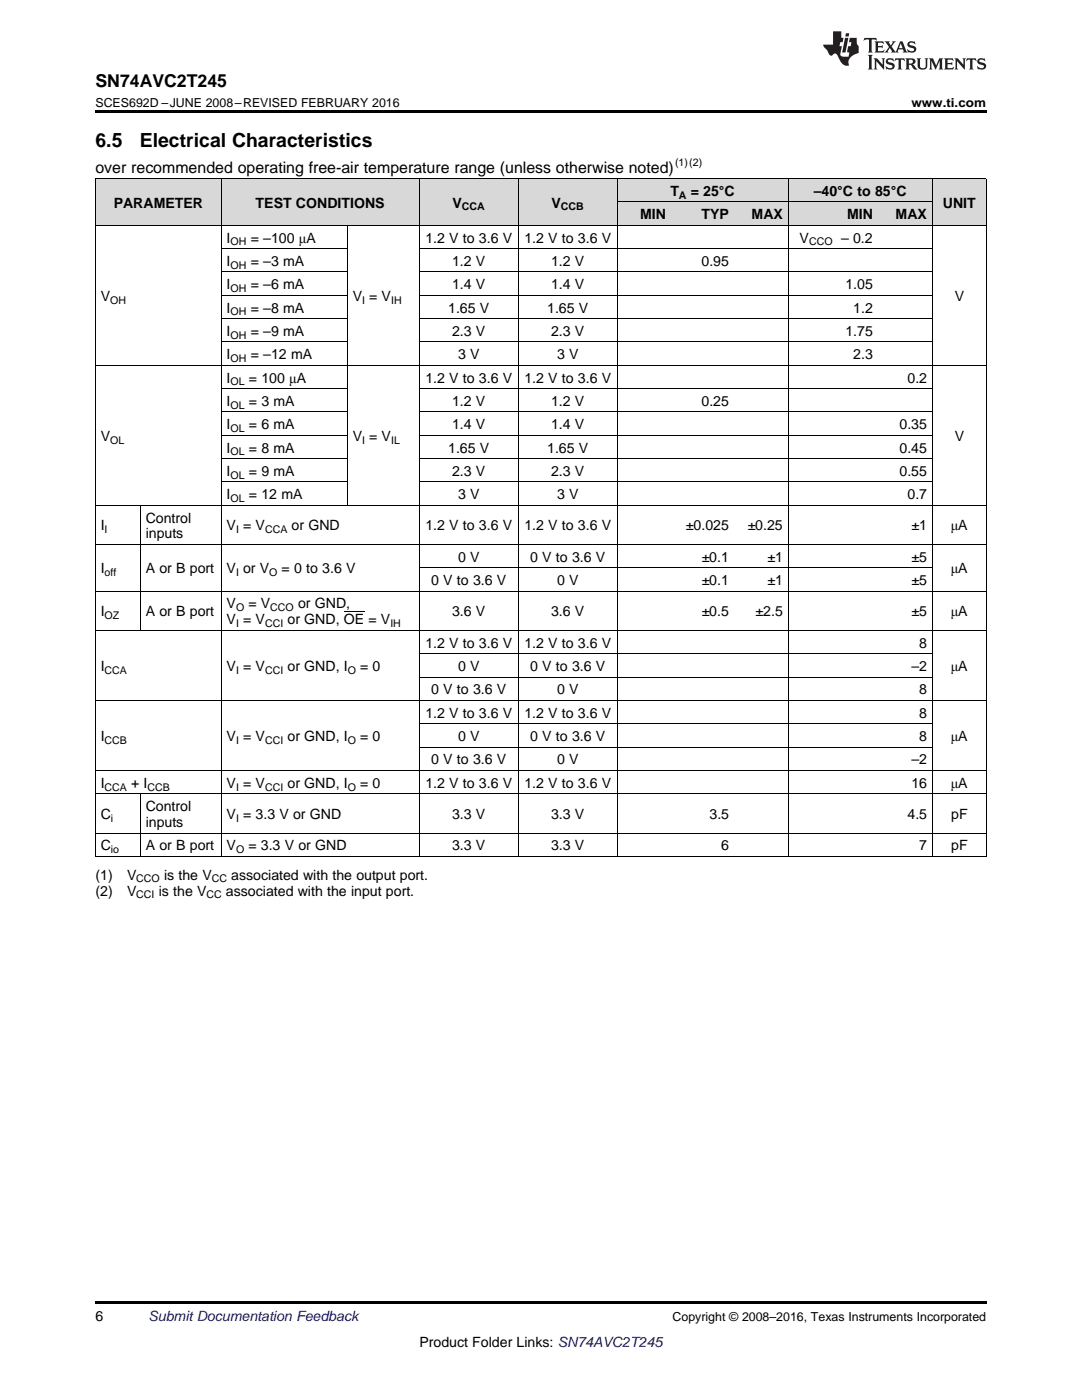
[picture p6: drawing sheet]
<svg xmlns="http://www.w3.org/2000/svg" width="216mm" height="279mm" viewBox="0 0 216 279" stroke-linecap="round" stroke-linejoin="round" font-family="sans-serif">
<g fill="#d8d8d8">
<path d="M19 35.7h9v9.3h-9z"/>
<path d="M28 35.7h16.2v9.3h-16.2z"/>
<path d="M44.2 35.7h25.1v9.3h-25.1z"/>
<path d="M69.3 35.7h14.4v9.3h-14.4z"/>
<path d="M83.7 35.7h19.7v9.3h-19.7z"/>
<path d="M103.4 35.7h19.8v9.3h-19.8z"/>
<path d="M186.1 35.7h10.7v9.3h-10.7z"/>
<path d="M123.2 40.4h10.8v4.6h-10.8z"/>
<path d="M134 40.4h12.5v4.6h-12.5z"/>
<path d="M146.5 40.4h10.8v4.6h-10.8z"/>
<path d="M157.3 40.4h18v4.6h-18z"/>
<path d="M175.3 40.4h10.8v4.6h-10.8z"/>
<path d="M123.2 35.7h10.8v4.7h-10.8z"/>
<path d="M134 35.7h12.5v4.7h-12.5z"/>
<path d="M146.5 35.7h10.8v4.7h-10.8z"/>
<path d="M157.3 35.7h18v4.7h-18z"/>
<path d="M175.3 35.7h10.8v4.7h-10.8z"/>
</g>
<g fill="#000">
<path d="M19 22h177.8v.5h-177.8zM19 170.9l.2 .1zM44.1 170.9l.1 .1zM69.2 170.9l.1 .1zM83.6 170.9l.1 .1zM103.3 170.9l.1 .1zM123.1 170.9l.1 .1zM133.9 170.9l.1 .1zM146.4 170.9l.1 .1zM157.2 170.9l.1 .1zM175.2 170.9l.1 .1zM185.9 170.9l.2 .1z"/>
<path d="M196.7 170.9l.1 .1zM19 259.7h177.8v.5h-177.8z"/>
</g>
<g fill="none" stroke="#000" stroke-width=".2">
<path d="M19 35.6h177.8M19.1 35.7v135.3M44.1 35.7v135.3M83.6 35.7v135.3M103.4 35.7v135.3M123.1 35.7v135.3M157.3 35.7v135.3M186 35.7v135.3M196.8 35.7v135.3M19 45h177.8M44.2 58.9h25.1M44.2 54.3h25.1"/>
<path d="M44.2 49.6h25.1M69.3 45v55.9M83.7 58.9h102.4M83.7 54.3h102.4M83.7 49.6h102.4M123.2 40.3h62.8M19 72.9h177.8M44.2 77.6h25.1M44.2 68.2h25.1M44.2 63.6h25.1M83.7 77.6h102.4M83.7 68.2h102.4"/>
<path d="M83.7 63.6h102.4M44.2 96.2h25.1M44.2 91.5h25.1M44.2 86.9h25.1M44.2 82.2h25.1M83.7 96.2h102.4M83.7 91.5h102.4M83.7 86.9h102.4M83.7 82.2h102.4M19 118h177.8M19 108.7h177.8M19 100.8h177.8"/>
<path d="M28 100.9v25M83.7 113.3h102.4M19 139.8h177.8M19 125.8h177.8M83.7 135.1h102.4M83.7 130.5h102.4M19 158.4h177.8M19 153.8h177.8M28 158.4v12.6M83.7 149.1h102.4M83.7 144.4h102.4M19 170.9h177.8"/>
<path d="M19 166.2h177.8"/>
</g>
<g fill="#231f20">
<path d="M172.5 7.6l-.1 .5 .4-.2h.6v.1v2.1l-.2 .4h.9l-.2-.4v-2.1l.1-.1h.5l.5 .2-.2-.5zM174.5 8.3l.2 .3v1.5l-.2 .4h1.8l.2-.6a1.04 1.04 0 0 1-1.3 .2v-.7h.6l.3 .2v-.6l-.3 .2h-.6v-.6l.8-.1 .4 .3-.2-.5zM176.5 8.3l.9 1.1-.9 1.1h.8l-.2-.2 .4-.7 .5 .7-.2 .2h1.5l-.2-.2 .2-.4h.9l.1 .4-.2 .2h1l-.3-.3-.7-1.9h-.5l-.9 2-.8-1 .9-1h-.8l.1 .3-.4 .5-.3-.6 .1-.2zM179.7 8.6l.4 1h-.7zM181.3 8.4a.63 .63 0 0 0-.2 .7 .63 .63 0 0 0 .6 .4l.6 .2 .1 .2a.75 .75 0 0 1-.7 .4 .75 .75 0 0 1-.6-.5l.1 .7 .1-.1a1.11 1.11 0 0 0 1.5-.6 1.13 1.13 0 0 0-1.2-.8l-.1-.4a1.04 1.04 0 0 1 1.2 .2l-.2-.5-.2 .1-.4-.2zM173.2 10.9l.2 .4v2.2l-.2 .4h1l-.3-.4v-2.2l.3-.4zM174.3 11.6l.3 .4v1.5l-.3 .4h.8l-.2-.4v-1.3l1.5 1.7v-1.9l.2-.4h-.7l.2 .4v.9l-1.1-1.3zM177 11.8a.62 .62 0 0 0-.2 .7 .62 .62 0 0 0 .6 .4l.6 .1 .1 .3a.76 .76 0 0 1-.7 .3 .76 .76 0 0 1-.7-.4l.2 .7 .1-.1a1.11 1.11 0 0 0 1.5-.6 1.13 1.13 0 0 0-1.2-.8l-.1-.4a1.04 1.04 0 0 1 1.2 .2l-.2-.6-.2 .1-.5-.1zM178.7 11.6l-.2 .6a.61 .61 0 0 1 .8-.3v1.6l-.2 .4h.9l-.2-.4v-1.6a.63 .63 0 0 1 .7 .3l-.1-.6zM180.6 11.6l.3 .4v1.5l-.3 .4h1l-.2-.2-.1-.8 .6 .2a.76 .76 0 0 0 1.2 .7l-1-1a.58 .58 0 0 0 .6-.5 .58 .58 0 0 0-.5-.6zM181.4 11.9h.1a.45 .45 0 0 1 .5 .1 .45 .45 0 0 1 .1 .5l-.8 .2zM182.9 11.6l.2 .2a2.17 2.17 0 0 0 .3 1.9 .99 .99 0 0 0 1.6-.6v-1.1l.2-.4h-.7l.2 .2a1.92 1.92 0 0 1-.2 1.8 .6 .6 0 0 1-.9-.5v-1.1l.2-.4zM185.4 11.6l.2 .4v1.5l-.2 .4h.7l-.2-.4v-1.4l.8 1.8 .8-1.8v1.4l-.2 .4h.9l-.2-.4v-1.5l.2-.4h-.8l-.6 1.5-.6-1.5zM188.4 11.6l.2 .4v1.5l-.2 .4h1.8l.1-.6a1.04 1.04 0 0 1-1.2 .1v-.6h.5l.4 .2v-.6l-.4 .2h-.5v-.7h.8l.3 .3-.1-.6zM190.5 11.6l.2 .4v1.5l-.2 .4h.7l-.2-.4v-1.3l1.5 1.7v-1.9l.2-.4h-.7l.2 .4v.9l-1.1-1.3zM192.9 11.6l-.1 .6a.61 .61 0 0 1 .7-.3l.1 1.6-.3 .4h1l-.3-.4 .1-1.6a.63 .63 0 0 1 .7 .3l-.1-.6zM195.2 11.8a.62 .62 0 0 0-.2 .7 .62 .62 0 0 0 .6 .4l.6 .1 .1 .3a.76 .76 0 0 1-.7 .3 .76 .76 0 0 1-.6-.4l.1 .7 .1-.1a1.11 1.11 0 0 0 1.6-.6 1.13 1.13 0 0 0-1.3-.8l-.1-.4a1.04 1.04 0 0 1 1.2 .2l-.1-.6-.2 .1-.5-.1z"/>
<path d="M166.2 6.3v2.6h-1.9v.4l.8 .9a.91 .91 0 0 0 1 .8 .56 .56 0 0 1 .5-.3 .56 .56 0 0 1 .5 .3l.4 .8a1.53 1.53 0 0 0 1.9 1.2 1.54 1.54 0 0 1 1-2.1l.9-.3v-1.4a1.52 1.52 0 0 1-.4-1.6h-1.3l-.2 .8h.5l-.2 .8h-.5l-.1 1v.2l.4 .1-.2 .8a1.93 1.93 0 0 1-1.6-.3l.3-1.8h-.5l.2-.8h.4l.2-.8h-.4v-1.3zM168.6 7.6l-.6 2.9h.7l.6-2.9zM168.8 6.6l-.1 .7h.6l.2-.7z"/>
</g>
<path d="M68.6 122.1h4.1" fill="none" stroke="#000" stroke-width=".2"/>
<g font-size="3.9">
<text x="19" y="29.3">6.5</text>
<text x="27.9" y="29.3">Electrical Characteristics</text>
</g>
<text font-size="3.5" x="19" y="17.3">SN74AVC2T245</text>
<text font-size="3.2" x="19" y="34.4">over recommended operating free-air temperature range (unless otherwise noted)</text>
<g font-size="2.8">
<text x="22.7" y="41.4">PARAMETER</text>
<text x="51" y="41.4">TEST CONDITIONS</text>
<text x="90.3" y="41.4">V</text>
<text x="110.1" y="41.4">V</text>
<text x="133.8" y="39.1">T</text>
<text x="137.8" y="39.1">= 25°C</text>
<text x="162.4" y="39.1">–40°C to 85°C</text>
<text x="188.1" y="41.4">UNIT</text>
<text x="127.7" y="43.7">MIN</text>
<text x="140" y="43.7">TYP</text>
<text x="150" y="43.7">MAX</text>
<text x="169" y="43.7">MIN</text>
<text x="178.7" y="43.7">MAX</text>
<text x="45.2" y="48.4">I</text>
<text x="45.2" y="53.1">I</text>
<text x="50" y="48.4">= –100 μA</text>
<text x="50" y="53.1">= –3 mA</text>
<text x="84.9" y="48.4">1.2 V to 3.6 V</text>
<text x="90.2" y="53.1">1.2 V</text>
<text x="104.6" y="48.4">1.2 V to 3.6 V</text>
<text x="110" y="53.1">1.2 V</text>
<text x="140" y="53.1">0.95</text>
<text x="159.6" y="48.4">V</text>
<text x="167.8" y="48.4">– 0.2</text>
<text x="45.2" y="57.7">I</text>
<text x="50" y="57.7">= –6 mA</text>
<text x="90.2" y="57.7">1.4 V</text>
<text x="110" y="57.7">1.4 V</text>
<text x="168.7" y="57.7">1.05</text>
<text x="20.1" y="60">V</text>
<text x="45.2" y="62.4">I</text>
<text x="50" y="62.4">= –8 mA</text>
<text x="70.4" y="60">V = V</text>
<text x="89.4" y="62.4">1.65 V</text>
<text x="109.2" y="62.4">1.65 V</text>
<text x="170.3" y="62.4">1.2</text>
<text x="190.5" y="60">V</text>
<text x="45.2" y="67">I</text>
<text x="45.2" y="71.7">I</text>
<text x="50" y="67">= –9 mA</text>
<text x="50" y="71.7">= –12 mA</text>
<text x="90.2" y="67">2.3 V</text>
<text x="91.4" y="71.7">3 V</text>
<text x="110" y="67">2.3 V</text>
<text x="111.2" y="71.7">3 V</text>
<text x="168.7" y="67">1.75</text>
<text x="170.3" y="71.7">2.3</text>
<text x="45.2" y="76.3">I</text>
<text x="49.7" y="76.3">= 100 μA</text>
<text x="84.9" y="76.3">1.2 V to 3.6 V</text>
<text x="104.6" y="76.3">1.2 V to 3.6 V</text>
<text x="181.1" y="76.3">0.2</text>
<text x="45.2" y="81">I</text>
<text x="49.7" y="81">= 3 mA</text>
<text x="90.2" y="81">1.2 V</text>
<text x="110" y="81">1.2 V</text>
<text x="140" y="81">0.25</text>
<text x="20.1" y="88">V</text>
<text x="45.2" y="85.7">I</text>
<text x="49.7" y="85.7">= 6 mA</text>
<text x="70.4" y="88">V = V</text>
<text x="90.2" y="85.7">1.4 V</text>
<text x="110" y="85.7">1.4 V</text>
<text x="179.5" y="85.7">0.35</text>
<text x="190.5" y="88">V</text>
<text x="45.2" y="90.3">I</text>
<text x="45.2" y="95">I</text>
<text x="49.7" y="90.3">= 8 mA</text>
<text x="49.7" y="95">= 9 mA</text>
<text x="89.4" y="90.3">1.65 V</text>
<text x="90.2" y="95">2.3 V</text>
<text x="109.2" y="90.3">1.65 V</text>
<text x="110" y="95">2.3 V</text>
<text x="179.5" y="90.3">0.45</text>
<text x="179.5" y="95">0.55</text>
<text x="45.2" y="99.6">I</text>
<text x="49.7" y="99.6">= 12 mA</text>
<text x="91.4" y="99.6">3 V</text>
<text x="111.2" y="99.6">3 V</text>
<text x="181.1" y="99.6">0.7</text>
<text x="20.1" y="105.9">I</text>
<text x="29.1" y="104.3">Control</text>
<text x="29.1" y="107.5">inputs</text>
<text x="45.2" y="105.9">V = V</text>
<text x="58.2" y="105.9">or GND</text>
<text x="84.9" y="105.9">1.2 V to 3.6 V</text>
<text x="104.6" y="105.9">1.2 V to 3.6 V</text>
<text x="136.9" y="105.9">±0.025</text>
<text x="149.2" y="105.9">±0.25</text>
<text x="181.9" y="105.9">±1</text>
<text x="189.7" y="105.9">μA</text>
<text x="91.4" y="112.1">0 V</text>
<text x="105.8" y="112.1">0 V to 3.6 V</text>
<text x="140" y="112.1">±0.1</text>
<text x="153.1" y="112.1">±1</text>
<text x="181.9" y="112.1">±5</text>
<text x="20.1" y="114.4">I</text>
<text x="29.1" y="114.4">A or B port</text>
<text x="45.2" y="114.4">V or V</text>
<text x="56.2" y="114.4">= 0 to 3.6 V</text>
<text x="86" y="116.8">0 V to 3.6 V</text>
<text x="111.2" y="116.8">0 V</text>
<text x="140" y="116.8">±0.1</text>
<text x="153.1" y="116.8">±1</text>
<text x="181.9" y="116.8">±5</text>
<text x="189.7" y="114.4">μA</text>
<text x="20.1" y="123">I</text>
<text x="29.1" y="123">A or B port</text>
<text x="45.2" y="121.4">V</text>
<text x="45.2" y="124.6">V = V</text>
<text x="49.6" y="121.4">= V</text>
<text x="57.4" y="124.6">or GND, OE = V</text>
<text x="59.5" y="121.4">or GND,</text>
<text x="90.2" y="123">3.6 V</text>
<text x="110" y="123">3.6 V</text>
<text x="140" y="123">±0.5</text>
<text x="150.8" y="123">±2.5</text>
<text x="181.9" y="123">±5</text>
<text x="189.7" y="123">μA</text>
<text x="84.9" y="129.3">1.2 V to 3.6 V</text>
<text x="104.6" y="129.3">1.2 V to 3.6 V</text>
<text x="183.4" y="129.3">8</text>
<text x="20.1" y="133.9">I</text>
<text x="45.2" y="133.9">V = V</text>
<text x="57.4" y="133.9">or GND, I</text>
<text x="71.9" y="133.9">= 0</text>
<text x="91.4" y="133.9">0 V</text>
<text x="105.8" y="133.9">0 V to 3.6 V</text>
<text x="181.9" y="133.9">–2</text>
<text x="189.7" y="133.9">μA</text>
<text x="84.9" y="143.2">1.2 V to 3.6 V</text>
<text x="86" y="138.6">0 V to 3.6 V</text>
<text x="104.6" y="143.2">1.2 V to 3.6 V</text>
<text x="111.2" y="138.6">0 V</text>
<text x="183.4" y="138.6">8</text>
<text x="183.4" y="143.2">8</text>
<text x="20.1" y="147.9">I</text>
<text x="45.2" y="147.9">V = V</text>
<text x="57.4" y="147.9">or GND, I</text>
<text x="71.9" y="147.9">= 0</text>
<text x="91.4" y="147.9">0 V</text>
<text x="105.8" y="147.9">0 V to 3.6 V</text>
<text x="183.4" y="147.9">8</text>
<text x="189.7" y="147.9">μA</text>
<text x="86" y="152.5">0 V to 3.6 V</text>
<text x="111.2" y="152.5">0 V</text>
<text x="181.9" y="152.5">–2</text>
<text x="20.1" y="157.2">I</text>
<text x="26.2" y="157.2">+ I</text>
<text x="29.1" y="161.9">Control</text>
<text x="45.2" y="157.2">V = V</text>
<text x="57.4" y="157.2">or GND, I</text>
<text x="71.9" y="157.2">= 0</text>
<text x="84.9" y="157.2">1.2 V to 3.6 V</text>
<text x="104.6" y="157.2">1.2 V to 3.6 V</text>
<text x="181.9" y="157.2">16</text>
<text x="189.7" y="157.2">μA</text>
<text x="20.1" y="163.4">C</text>
<text x="29.1" y="165">inputs</text>
<text x="45.2" y="163.4">V = 3.3 V or GND</text>
<text x="90.2" y="163.4">3.3 V</text>
<text x="110" y="163.4">3.3 V</text>
<text x="141.6" y="163.4">3.5</text>
<text x="181.1" y="163.4">4.5</text>
<text x="189.8" y="163.4">pF</text>
<text x="20.1" y="169.7">C</text>
<text x="29.1" y="169.7">A or B port</text>
<text x="45.2" y="169.7">V</text>
<text x="49.6" y="169.7">= 3.3 V or GND</text>
<text x="90.2" y="169.7">3.3 V</text>
<text x="110" y="169.7">3.3 V</text>
<text x="143.9" y="169.7">6</text>
<text x="183.4" y="169.7">7</text>
<text x="189.8" y="169.7">pF</text>
<text x="19" y="175.5">(1)</text>
<text x="19" y="178.7">(2)</text>
<text x="25.4" y="175.5">V</text>
<text x="25.4" y="178.7">V</text>
<text x="31.7" y="178.7">is the V</text>
<text x="32.7" y="175.5">is the V</text>
<text x="45.1" y="178.7">associated with the input port.</text>
<text x="46.1" y="175.5">associated with the output port.</text>
<text x="19" y="263.6">6</text>
<text x="83.7" y="268.9">Product Folder Links: SN74AVC2T245</text>
</g>
<text font-size="2.8" fill="#0000c8" x="29.6" y="263.6">Submit Documentation Feedback</text>
<g font-size="2.5">
<text x="19" y="21.4">SCES692D –JUNE 2008–REVISED FEBRUARY 2016</text>
<text x="181.9" y="21.4">www.ti.com</text>
<text x="134.2" y="263.6">Copyright © 2008–2016, Texas Instruments Incorporated</text>
</g>
<g font-size="2.1">
<text x="134.7" y="33.2">(1)(2)</text>
<text x="92.2" y="42">CCA</text>
<text x="111.9" y="42">CCB</text>
<text x="135.5" y="39.7">A</text>
<text x="46" y="49">OH</text>
<text x="46" y="53.6">OH</text>
<text x="161.4" y="49">CCO</text>
<text x="46" y="58.3">OH</text>
<text x="22" y="60.6">OH</text>
<text x="46" y="62.9">OH</text>
<text x="72.2" y="60.6">I</text>
<text x="78" y="60.6">IH</text>
<text x="46" y="67.6">OH</text>
<text x="46" y="72.2">OH</text>
<text x="46" y="76.9">OL</text>
<text x="46" y="81.6">OL</text>
<text x="22" y="88.5">OL</text>
<text x="46" y="86.2">OL</text>
<text x="72.2" y="88.5">I</text>
<text x="78" y="88.5">IL</text>
<text x="46" y="90.9">OL</text>
<text x="46" y="95.5">OL</text>
<text x="46" y="100.2">OL</text>
<text x="20.9" y="106.4">I</text>
<text x="47.1" y="106.4">I</text>
<text x="52.9" y="106.4">CCA</text>
<text x="20.9" y="115">off</text>
<text x="47.1" y="115">I</text>
<text x="53.7" y="115">O</text>
<text x="20.9" y="123.6">OZ</text>
<text x="47.1" y="122">O</text>
<text x="47.1" y="125.2">I</text>
<text x="52.9" y="125.2">CCI</text>
<text x="53.9" y="122">CCO</text>
<text x="77.9" y="125.2">IH</text>
<text x="20.9" y="134.5">CCA</text>
<text x="47.1" y="134.5">I</text>
<text x="52.9" y="134.5">CCI</text>
<text x="69.4" y="134.5">O</text>
<text x="20.9" y="148.4">CCB</text>
<text x="47.1" y="148.4">I</text>
<text x="52.9" y="148.4">CCI</text>
<text x="69.4" y="148.4">O</text>
<text x="20.9" y="157.8">CCA</text>
<text x="29.4" y="157.8">CCB</text>
<text x="47.1" y="157.8">I</text>
<text x="52.9" y="157.8">CCI</text>
<text x="69.4" y="157.8">O</text>
<text x="22.1" y="164">i</text>
<text x="47.1" y="164">I</text>
<text x="22.1" y="170.3">io</text>
<text x="47.1" y="170.3">O</text>
<text x="27.2" y="176.1">CCO</text>
<text x="27.2" y="179.3">CCI</text>
<text x="41.2" y="179.3">CC</text>
<text x="42.3" y="176.1">CC</text>
</g>
</svg>
